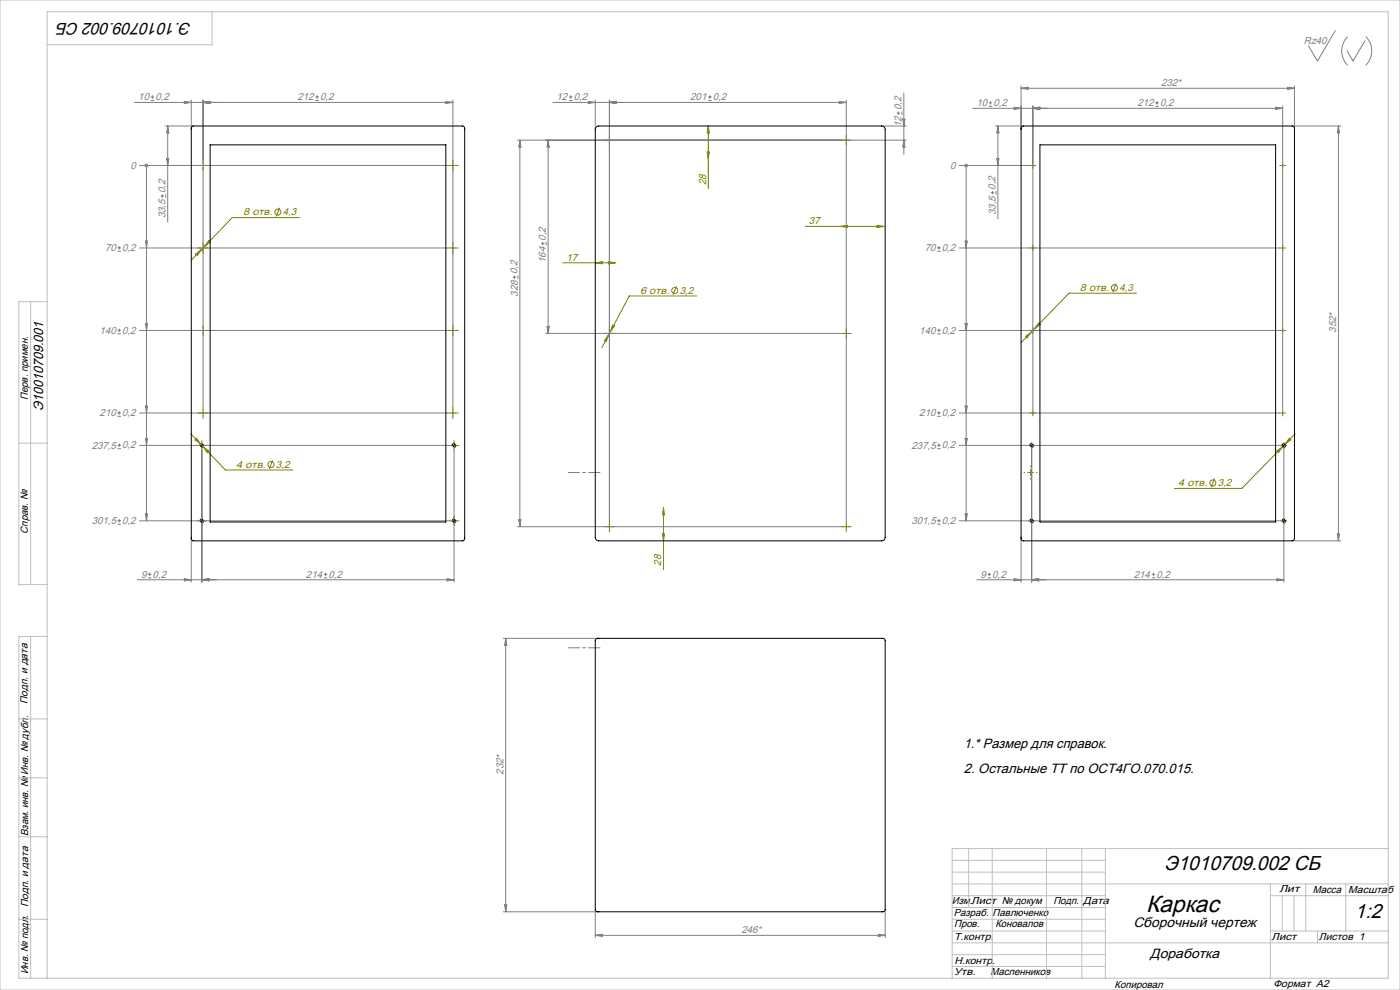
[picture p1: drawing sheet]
<svg xmlns="http://www.w3.org/2000/svg" width="594mm" height="420mm" viewBox="0 0 594 420" stroke-linecap="round" stroke-linejoin="round" font-family="sans-serif">
<g fill="none" stroke="#808080" stroke-width=".42">
<path d="M566.5 13l-7.5 12.9-3.8-6.4M571.8 15.5a8.6 8.6 0 0 0 0 12.2M579.1 17.3l-5 8.6-2.6-4.3M579.5 15.5a8.6 8.6 0 0 1 0 12.2M383.5 39.4v26.1M433.2 37.5l3-.5a.45 .45 0 0 0-.4 .5 .45 .45 0 0 0 .4 .4zM433.2 36.5v18.5M433.2 37.5h116M546.2 37l3 .5-3 .4a.45 .45 0 0 0 .5-.4 .45 .45 0 0 0-.5-.5zM549.2 36.5v18.5M57.1 43.5h135.1M63.9 42.6h1.5"/>
<path d="M63.9 41.2h1.5M64.7 40.4v1.5M70.2 53.5h12M71.2 53.5l.4 3a.45 .45 0 0 0-.4-.5 .45 .45 0 0 0-.5 .5zM71.2 53.5v40.7M78.2 43l3 .5-3 .4a.45 .45 0 0 0 .4-.4 .45 .45 0 0 0-.4-.5zM81.2 42.5v12.5M86.2 43.5l3-.5a.45 .45 0 0 0-.5 .5 .45 .45 0 0 0 .5 .4zM86.2 42.5v26.9M133.8 42.6h1.5M133.8 41.2h1.5M134.6 40.4v1.5"/>
<path d="M189.2 43l3 .5-3 .4a.45 .45 0 0 0 .4-.4 .45 .45 0 0 0-.4-.5zM192.2 42.5v130.4M219.6 59.5h164.9M220.6 59.5l.4 3a.45 .45 0 0 0-.4-.5 .45 .45 0 0 0-.5 .5zM220.6 59.5v164M232.6 59.5l.4 3a.45 .45 0 0 0-.4-.5 .45 .45 0 0 0-.5 .5zM232.6 59.5v82M234.6 43.5h124.5M241.4 42.6h1.5M241.4 41.2h1.5M242.2 40.4v1.5M249.6 43l3 .5-3 .4a.45 .45 0 0 0 .4-.4 .45 .45 0 0 0-.4-.5z"/>
<path d="M252.6 42.5v12.5M258.6 43.5l3-.5a.45 .45 0 0 0-.5 .5 .45 .45 0 0 0 .5 .4zM258.6 42.5v178.9M300.5 42.6h1.4M300.5 41.2h1.4M301.2 40.4v1.5M356.1 43l3 .5-3 .4a.45 .45 0 0 0 .4-.4 .45 .45 0 0 0-.4-.5zM359.1 42.5v16.2M374.1 53.5h10.4M380.4 48h1.5M381.2 47.3v1.4M382.7 47.3v1.4"/>
<path d="M383 50.5a.45 .45 0 0 0 .5 .4 .45 .45 0 0 0 .4-.4l-.4 3zM383.5 59.5l.4 3a.45 .45 0 0 0-.4-.5 .45 .45 0 0 0-.5 .5zM412.7 45.9h131.5M419.5 45.1h1.5M419.5 43.6h1.5M420.2 42.9v1.5M422.4 53.5h11.8M423.4 53.5l.4 3a.45 .45 0 0 0-.4-.5 .45 .45 0 0 0-.5 .5zM423.4 53.5v39.3M430.2 45.5l3 .4-3 .5a.45 .45 0 0 0 .5-.5 .45 .45 0 0 0-.5-.4zM438.2 45.9l3-.4a.45 .45 0 0 0-.4 .4 .45 .45 0 0 0 .4 .5zM438.2 44.9v129.1"/>
<path d="M490.2 45.1h1.5M490.2 43.6h1.5M490.9 42.9v1.5M541.2 45.5l3 .4-3 .5a.45 .45 0 0 0 .5-.5 .45 .45 0 0 0-.5-.4zM544.2 44.9v129.1M548.2 53.5h20.7M567.9 53.5l.4 3a.45 .45 0 0 0-.4-.5 .45 .45 0 0 0-.5 .5zM567.9 53.5v176M59.2 70.2h130.6M62.2 70.2h.1M62.2 70.2v150.8M70.7 67.2a.45 .45 0 0 0 .5 .4 .45 .45 0 0 0 .4-.4l-.4 3z"/>
<path d="M86.2 71v101.9M359.1 60.2v35.1M406.9 70.2h30.1M409.9 70.2h.1M409.9 70.2v150.8M422.9 67.2a.45 .45 0 0 0 .5 .4 .45 .45 0 0 0 .4-.4l-.4 3zM68.1 83.2h1.5M68.9 82.4v1.5M70.3 82.4v1.5M359.1 96.8v124.6M420.3 81.7h1.5M421.1 81v1.5"/>
<path d="M422.6 81v1.5M49.9 106.6h1.4M49.9 105.1h1.4M50.6 104.4v1.5M59.2 105.2h26.2M61.7 102.2a.45 .45 0 0 0 .5 .4 .45 .45 0 0 0 .4-.4l-.4 3zM86.9 105.2h102.9M217.5 117.6h1.5M218.3 116.9v1.4M219.7 116.9v1.4M229.5 103.3h1.5M230.3 102.6v1.5"/>
<path d="M231.7 102.6v1.5M397.6 106.6h1.5M397.6 105.1h1.5M398.4 104.4v1.5M406.9 105.2h30.6M409.5 102.2a.45 .45 0 0 0 .4 .4 .45 .45 0 0 0 .5-.4l-.5 3zM439 105.2h104M50.6 139.4v1.5M61.7 137.2a.45 .45 0 0 0 .5 .4 .45 .45 0 0 0 .4-.4l-.4 3zM232.1 138.5a.45 .45 0 0 0 .5 .4 .45 .45 0 0 0 .4-.4l-.4 3zM398.4 139.4v1.5M409.5 137.2a.45 .45 0 0 0 .4 .4 .45 .45 0 0 0 .5-.4l-.5 3z"/>
<path d="M49.9 141.6h1.4M49.9 140.1h1.4M59.2 140.2h130.6M231.6 141.5h125.4M397.6 141.6h1.5M397.6 140.1h1.5M406.9 140.2h136.1M49.9 176.6h1.4M49.9 175.1h1.4M50.6 174.4v1.5M59.2 175.2h130.6M61.7 172.2a.45 .45 0 0 0 .5 .4 .45 .45 0 0 0 .4-.4l-.4 3z"/>
<path d="M397.6 176.6h1.5M397.6 175.1h1.5M398.4 174.4v1.5M406.9 175.2h136.1M409.5 172.2a.45 .45 0 0 0 .4 .4 .45 .45 0 0 0 .5-.4l-.5 3zM49.9 190.4h1.4M49.9 188.9h1.4M50.6 188.2v1.4M59.2 189h131.4M61.7 186a.45 .45 0 0 0 .5 .4 .45 .45 0 0 0 .4-.4l-.4 3zM85.7 191v56M192.7 191v56"/>
<path d="M397.6 190.4h1.5M397.6 188.9h1.5M398.4 188.2v1.4M406.9 189h136.6M409.5 186a.45 .45 0 0 0 .4 .4 .45 .45 0 0 0 .5-.4l-.5 3zM437.7 190.2v56.8M544.7 190.2v56.8M61.7 218a.45 .45 0 0 0 .5 .4 .45 .45 0 0 0 .4-.4l-.4 3zM409.5 218a.45 .45 0 0 0 .4 .4 .45 .45 0 0 0 .5-.4l-.5 3zM49.9 222.4h1.4M49.9 220.9h1.4M50.6 220.2v1.4"/>
<path d="M59.2 221h131.4M81.2 228v19M219.6 223.5h137.4M220.1 220.5a.45 .45 0 0 0 .5 .4 .45 .45 0 0 0 .4-.4l-.4 3zM397.6 222.4h1.5M397.6 220.9h1.5M398.4 220.2v1.4M406.9 221h136.6M433.2 228v19M548.2 229.5h20.7M567.4 226.5a.45 .45 0 0 0 .5 .4 .45 .45 0 0 0 .4-.4l-.4 3zM58.2 246h134.5"/>
<path d="M62.8 245.1h1.4M62.8 243.7h1.4M63.5 242.9v1.5M78.2 245.5l3 .5-3 .4a.45 .45 0 0 0 .4-.4 .45 .45 0 0 0-.4-.5zM85.7 246l3-.5a.45 .45 0 0 0-.5 .5 .45 .45 0 0 0 .5 .4zM137.4 245.1h1.5M137.4 243.7h1.5M138.2 242.9v1.5M189.7 245.5l3 .5-3 .4a.45 .45 0 0 0 .4-.4 .45 .45 0 0 0-.4-.5zM414.5 246h130.2M419 245.1h1.5M419 243.7h1.5"/>
<path d="M419.7 242.9v1.5M430.2 245.5l3 .5-3 .4a.45 .45 0 0 0 .5-.4 .45 .45 0 0 0-.5-.5zM437.7 246l3-.5a.45 .45 0 0 0-.4 .5 .45 .45 0 0 0 .4 .4zM488.7 245.1h1.4M488.7 243.7h1.4M489.4 242.9v1.5M541.7 245.5l3 .5-3 .4a.45 .45 0 0 0 .5-.4 .45 .45 0 0 0-.5-.5zM213.6 270.8h40.5M214.6 270.8l.4 3a.45 .45 0 0 0-.4-.4 .45 .45 0 0 0-.5 .4zM214.6 270.8v116M213.6 386.8h40.5M214.1 383.8a.45 .45 0 0 0 .5 .4 .45 .45 0 0 0 .4-.4l-.4 3z"/>
<path d="M252.6 396.8l3-.4a.45 .45 0 0 0-.5 .4 .45 .45 0 0 0 .5 .5zM252.6 385.8v12M252.6 396.8h123M372.6 396.4l3 .4-3 .5a.45 .45 0 0 0 .4-.5 .45 .45 0 0 0-.4-.4zM375.6 385.8v12"/>
<circle cx="62.2" cy="70.2" r=".6"/>
<circle cx="409.9" cy="70.2" r=".6"/>
</g>
<g fill="none" stroke="#808000" stroke-width=".42">
<path d="M257.3 59.5h2.5M258.6 58.2v2.5M300.5 53.5l.5 3a.45 .45 0 0 0-.5-.5 .45 .45 0 0 0-.4 .5zM300.5 53.5v26.6M357.8 59.5h2.5M359.1 58.2v2.5M84.9 70.2h2.5M86.2 69v2.5M190.9 70.2h2.5M192.2 69v2.5M300.1 64.5a.45 .45 0 0 0 .4 .4 .45 .45 0 0 0 .5-.4l-.5 3zM437 70.2h2.5"/>
<path d="M438.2 69v2.5M543 70.2h2.5M544.2 69v2.5M118.6 88.2l-1.5 3.6M127.2 92.3h-28.6l-17.4 18M341.7 96.1h33.4M356.6 96.1l3-.5a.45 .45 0 0 0-.5 .5 .45 .45 0 0 0 .5 .4zM372.1 95.6l3 .5-3 .4a.45 .45 0 0 0 .4-.4 .45 .45 0 0 0-.4-.5zM83 107.8l2.4-1.8-1.7 2.5a.45 .45 0 0 0-.1-.7 .45 .45 0 0 0-.6 0zM84.9 105.2h2.5M86.2 104v2.5M88.7 102a.45 .45 0 0 0 0 .6 .45 .45 0 0 0 .6 0l-2.4 1.8z"/>
<path d="M190.9 105.2h2.5M192.2 104v2.5M238.8 111.5h22.3M252.6 111.5l3-.5a.45 .45 0 0 0-.5 .5 .45 .45 0 0 0 .5 .4zM258.1 111l3 .5-3 .4a.45 .45 0 0 0 .4-.4 .45 .45 0 0 0-.4-.5zM437 105.2h2.5M438.2 104v2.5M543 105.2h2.5M544.2 104v2.5M86.2 139v2.5M192.2 139v2.5M259.9 137.9a.45 .45 0 0 0 .2 .6 .45 .45 0 0 0 .6-.2l-1.8 2.4z"/>
<path d="M287 121.4l-1.5 3.7M295.6 125.5h-28.6l-11.6 22M438.2 139v2.5M440.7 137a.45 .45 0 0 0 .1 .6 .45 .45 0 0 0 .6 0l-2.4 1.8zM473.6 120.3l-1.5 3.6M482.2 124.4h-28.6l-20.3 20.9M544.2 139v2.5M84.9 140.2h2.5M190.9 140.2h2.5M257.3 141.5h2.5M258.2 142.2l-1 2.8a.45 .45 0 0 0-.2-.6 .45 .45 0 0 0-.6 .2zM258.6 140.2v2.5"/>
<path d="M357.8 141.5h2.5M359.1 140.2v2.5M435.1 142.8l2.4-1.8-1.8 2.4a.45 .45 0 0 0 0-.6 .45 .45 0 0 0-.6 0zM437 140.2h2.5M543 140.2h2.5M84.9 175.2h2.5M86.2 174v2.5M190.9 175.2h2.5M192.2 174v2.5M437 175.2h2.5M438.2 174v2.5M543 175.2h2.5"/>
<path d="M544.2 174v2.5M81 184l14.7 15.4h28.6M82.7 186.5a.45 .45 0 0 0 .6 0 .45 .45 0 0 0 .1-.6l1.7 2.5zM84.4 189h2.5M85.7 187.7v2.5M86.2 189.5l2.4 1.9a.45 .45 0 0 0-.6 0 .45 .45 0 0 0 0 .6zM115.7 195.3l-1.5 3.6M191.4 189h2.5M192.7 187.7v2.5M436.5 189h2.5M437.2 199.2v2.5M437.7 187.7v2.5"/>
<path d="M541.7 191.4l2.5-1.9-1.8 2.5a.45 .45 0 0 0 0-.6 .45 .45 0 0 0-.7 0zM543.5 189h2.5M544.7 187.7v2.5M547.1 185.9a.45 .45 0 0 0 0 .6 .45 .45 0 0 0 .6 0l-2.4 1.9zM549.5 184.1l-22.6 23.1h-28.6M85.7 219.7v2.5M192.7 219.7v2.5M281.5 215.5l.5 3a.45 .45 0 0 0-.5-.5 .45 .45 0 0 0-.4 .5zM281.5 215.5v26.2M436 200.5h2.5M437.7 219.7v2.5M515.3 203.1l-1.5 3.6"/>
<path d="M544.7 219.7v2.5M84.4 221h2.5M191.4 221h2.5M257.3 223.5h2.5M258.6 222.2v2.5M281.1 226.5a.45 .45 0 0 0 .4 .4 .45 .45 0 0 0 .5-.4l-.5 3zM357.8 223.5h2.5M359.1 222.2v2.5M436.5 221h2.5M543.5 221h2.5"/>
<circle cx="117.9" cy="90" r="1.29"/>
<circle cx="286.3" cy="123.2" r="1.29"/>
<circle cx="472.8" cy="122.1" r="1.29"/>
<circle cx="115" cy="197.1" r="1.29"/>
<circle cx="514.6" cy="204.9" r="1.29"/>
</g>
<g fill="none" stroke="#000" stroke-width=".42">
<path d="M85.7 188.2l-.7 .2-.1 .6M86.5 189l-.2 .5-.6 .3M192.7 188.2l-.7 .2-.1 .6M193.5 189l-.3 .6-.5 .2M437.7 188.2l-.6 .2-.2 .6M438.5 189l-.2 .5-.6 .3M544.7 188.2l-.6 .2-.2 .6M545.5 189l-.3 .6-.5 .2M85.7 220.2l-.6 .1-.2 .7M86.5 221l-.3 .6-.5 .2M192.7 220.2l-.6 .1-.2 .7M193.5 221l-.3 .6-.5 .2"/>
<path d="M437.7 220.2l-.6 .2-.2 .6M438.5 221l-.3 .6-.5 .2M544.7 220.2l-.6 .2-.2 .6M545.5 221l-.3 .6-.5 .2"/>
</g>
<g fill="none" stroke="#808000" stroke-width=".42" stroke-dasharray="15.2 1.3 1.3 1.3">
<path d="M257.3 59.5h-.8M258.6 58.2v-.8M259.8 59.5h.8M357.8 59.5h-.8M359.1 58.2v-.8M360.3 59.5h.8M84.9 70.2h-1.1M86.2 69v-1.1M86.2 71.5v1M87.4 70.2h1.1M190.9 70.2h-1.1M192.2 69v-1.1"/>
<path d="M192.2 71.5v1M193.4 70.2h1.1M258.6 60.7v.8M359.1 60.7v.8M84.9 105.2h-1.1M86.2 104v-1.1M86.2 106.5v1M87.4 105.2h1.1M190.9 105.2h-1.1M192.2 104v-1.1M192.2 106.5v1M193.4 105.2h1.1"/>
<path d="M86.2 139v-1.1M192.2 139v-1.1M84.9 140.2h-1.1M86.2 141.5v1M87.4 140.2h1.1M190.9 140.2h-1.1M192.2 141.5v1M193.4 140.2h1.1M257.3 141.5h-.8M258.6 140.2v-.8M258.6 142.7v.8M259.8 141.5h.8"/>
<path d="M357.8 141.5h-.8M359.1 140.2v-.8M359.1 142.7v.8M360.3 141.5h.8M84.9 175.2h-1.1M86.2 174v-1.1M86.2 176.5v1M87.4 175.2h1.1M190.9 175.2h-1.1M192.2 174v-1.1M192.2 176.5v1M193.4 175.2h1.1"/>
<path d="M84.4 189h-.8M85.7 187.7v-.8M85.7 190.2v.8M86.9 189h.8M191.4 189h-.8M192.7 187.7v-.8M192.7 190.2v.8M193.9 189h.8M437.2 198v-.3M85.7 219.7v-.8M192.7 219.7v-.8M434.7 200.5h-.2"/>
<path d="M437.2 203v.2M439.7 200.5h.3M84.4 221h-.8M85.7 222.2v.8M86.9 221h.8M191.4 221h-.8M192.7 222.2v.8M193.9 221h.8M257.3 223.5h-.8M258.6 222.2v-.8M258.6 224.7v.8M259.8 223.5h.8"/>
<path d="M357.8 223.5h-.8M359.1 222.2v-.8M359.1 224.7v.8M360.3 223.5h.8"/>
</g>
<path d="M241.1 200.5h13.5M241.1 274.8h13.5" fill="none" stroke="#808080" stroke-width=".42" stroke-dasharray="15.2 1.3 1.3 1.3" stroke-dashoffset="10.4"/>
<g fill="none" stroke="#c0c0c0" stroke-width=".42">
<path d="M0 0h594v420h-594zM90 5v14h-70M13 128v120M20 128h-12v120h12M8 188h12M13 270v145M20 270h-12v145h581v-410h-569v410M8 305h12M8 330h12M8 355h12M411 360v25M421 360v55"/>
<path d="M444 360v55M459 360v55M469 360v55M589 360h-185v55M404 365h65M404 370h65M404 375h185M404 380h65M539 375v40M539 380h50M544 380v15M549 380v15"/>
<path d="M554 375v20M571 375v20M8 390h12M404 390h65M404 395h65M404 400h185M404 385h65M539 395h50M559 395v5M404 405h65M404 410h65"/>
</g>
<path d="M84.9 189l.1 .5 .7 .3v-.8zM85.7 188.2v.8h.8l-.3-.7zM84.9 221l.2 .6 .6 .2v-.8zM85.7 220.2v.8h.8l-.3-.7zM191.9 221l.2 .6 .6 .2v-.8zM192.7 220.2v.8h.8l-.3-.7zM191.9 189l.1 .5 .7 .3v-.8zM192.7 188.2v.8h.8l-.3-.7zM543.9 221l.2 .5 .6 .3v-.8zM544.7 220.2v.8h.8l-.3-.7zM543.9 189l.2 .5 .6 .3v-.8zM544.7 188.2v.8h.8l-.3-.7zM436.9 189l.2 .5 .6 .3v-.8zM437.7 188.2v.8h.8l-.2-.6zM436.9 221l.3 .6 .5 .2v-.8zM437.7 220.2v.8h.8l-.3-.7z" fill="#000"/>
<path d="M61.7 102.2a.45 .45 0 0 0 .5 .4 .45 .45 0 0 0 .4-.4l-.4 3zM61.7 137.2a.45 .45 0 0 0 .5 .4 .45 .45 0 0 0 .4-.4l-.4 3zM61.7 172.2a.45 .45 0 0 0 .5 .4 .45 .45 0 0 0 .4-.4l-.4 3zM61.7 186a.45 .45 0 0 0 .5 .4 .45 .45 0 0 0 .4-.4l-.4 3zM61.7 218a.45 .45 0 0 0 .5 .4 .45 .45 0 0 0 .4-.4l-.4 3zM409.5 102.2a.45 .45 0 0 0 .4 .4 .45 .45 0 0 0 .5-.4l-.5 3zM409.5 137.2a.45 .45 0 0 0 .4 .4 .45 .45 0 0 0 .5-.4l-.5 3zM409.5 172.2a.45 .45 0 0 0 .4 .4 .45 .45 0 0 0 .5-.4l-.5 3zM409.5 186a.45 .45 0 0 0 .4 .4 .45 .45 0 0 0 .5-.4l-.5 3zM409.5 218a.45 .45 0 0 0 .4 .4 .45 .45 0 0 0 .5-.4l-.5 3z" fill="#808080"/>
<g fill="#808000">
<path d="M252.6 111.5l3-.5a.45 .45 0 0 0-.5 .5 .45 .45 0 0 0 .5 .4zM258.1 111l3 .5-3 .4a.45 .45 0 0 0 .4-.4 .45 .45 0 0 0-.4-.5zM356.6 96.1l3-.5a.45 .45 0 0 0-.5 .5 .45 .45 0 0 0 .5 .4zM372.1 95.6l3 .5-3 .4a.45 .45 0 0 0 .4-.4 .45 .45 0 0 0-.4-.5zM258.2 142.2l-1.8 2.4a.45 .45 0 0 1 .6-.2 .45 .45 0 0 1 .2 .6zM259.9 137.9l-1 2.8 1.8-2.4a.45 .45 0 0 1-.6 .2 .45 .45 0 0 1-.2-.6zM83 107.8a.45 .45 0 0 1 .6 0 .45 .45 0 0 1 .1 .7l1.7-2.5zM88.7 102l-1.8 2.4 2.4-1.8a.45 .45 0 0 1-.6 0 .45 .45 0 0 1 0-.6zM82.7 186.5l2.4 1.9-1.7-2.5a.45 .45 0 0 1-.1 .6 .45 .45 0 0 1-.6 0zM86.2 189.5l1.8 2.5a.45 .45 0 0 1 0-.6 .45 .45 0 0 1 .6 0zM547.1 185.9l-1.8 2.5 2.4-1.9a.45 .45 0 0 1-.6 0 .45 .45 0 0 1 0-.6zM541.7 191.4a.45 .45 0 0 1 .7 0 .45 .45 0 0 1 0 .6l1.8-2.5zM435.1 142.8a.45 .45 0 0 1 .6 0 .45 .45 0 0 1 0 .6l1.8-2.4zM440.7 137l-1.7 2.4 2.4-1.8a.45 .45 0 0 1-.6 0 .45 .45 0 0 1-.1-.6z"/>
<path d="M281.1 226.5a.45 .45 0 0 0 .4 .4 .45 .45 0 0 0 .5-.4l-.5 3zM281.5 215.5l.5 3a.45 .45 0 0 0-.5-.5 .45 .45 0 0 0-.4 .5z"/>
<path d="M300.5 53.5l.5 3a.45 .45 0 0 0-.5-.5 .45 .45 0 0 0-.4 .5zM300.1 64.5a.45 .45 0 0 0 .4 .4 .45 .45 0 0 0 .5-.4l-.5 3z"/>
</g>
<g fill="#808080">
<path d="M249.6 43l3 .5-3 .4a.45 .45 0 0 0 .4-.4 .45 .45 0 0 0-.4-.5zM258.6 43.5l3-.5a.45 .45 0 0 0-.5 .5 .45 .45 0 0 0 .5 .4zM258.6 43.5l3-.5a.45 .45 0 0 0-.5 .5 .45 .45 0 0 0 .5 .4zM356.1 43l3 .5-3 .4a.45 .45 0 0 0 .4-.4 .45 .45 0 0 0-.4-.5zM86.2 43.5l3-.5a.45 .45 0 0 0-.5 .5 .45 .45 0 0 0 .5 .4zM189.2 43l3 .5-3 .4a.45 .45 0 0 0 .4-.4 .45 .45 0 0 0-.4-.5zM78.2 43l3 .5-3 .4a.45 .45 0 0 0 .4-.4 .45 .45 0 0 0-.4-.5zM86.2 43.5l3-.5a.45 .45 0 0 0-.5 .5 .45 .45 0 0 0 .5 .4zM78.2 245.5l3 .5-3 .4a.45 .45 0 0 0 .4-.4 .45 .45 0 0 0-.4-.5zM85.7 246l3-.5a.45 .45 0 0 0-.5 .5 .45 .45 0 0 0 .5 .4zM85.7 246l3-.5a.45 .45 0 0 0-.5 .5 .45 .45 0 0 0 .5 .4zM189.7 245.5l3 .5-3 .4a.45 .45 0 0 0 .4-.4 .45 .45 0 0 0-.4-.5zM433.2 37.5l3-.5a.45 .45 0 0 0-.4 .5 .45 .45 0 0 0 .4 .4zM546.2 37l3 .5-3 .4a.45 .45 0 0 0 .5-.4 .45 .45 0 0 0-.5-.5zM430.2 245.5l3 .5-3 .4a.45 .45 0 0 0 .5-.4 .45 .45 0 0 0-.5-.5zM437.7 246l3-.5a.45 .45 0 0 0-.4 .5 .45 .45 0 0 0 .4 .4zM437.7 246l3-.5a.45 .45 0 0 0-.4 .5 .45 .45 0 0 0 .4 .4zM541.7 245.5l3 .5-3 .4a.45 .45 0 0 0 .5-.4 .45 .45 0 0 0-.5-.5zM438.2 45.9l3-.4a.45 .45 0 0 0-.4 .4 .45 .45 0 0 0 .4 .5zM541.2 45.5l3 .4-3 .5a.45 .45 0 0 0 .5-.5 .45 .45 0 0 0-.5-.4zM430.2 45.5l3 .4-3 .5a.45 .45 0 0 0 .5-.5 .45 .45 0 0 0-.5-.4zM438.2 45.9l3-.4a.45 .45 0 0 0-.4 .4 .45 .45 0 0 0 .4 .5zM252.6 396.8l3-.4a.45 .45 0 0 0-.5 .4 .45 .45 0 0 0 .5 .5zM372.6 396.4l3 .4-3 .5a.45 .45 0 0 0 .4-.5 .45 .45 0 0 0-.4-.4z"/>
<path d="M220.1 220.5a.45 .45 0 0 0 .5 .4 .45 .45 0 0 0 .4-.4l-.4 3zM220.6 59.5l.4 3a.45 .45 0 0 0-.4-.5 .45 .45 0 0 0-.5 .5zM232.1 138.5a.45 .45 0 0 0 .5 .4 .45 .45 0 0 0 .4-.4l-.4 3zM232.6 59.5l.4 3a.45 .45 0 0 0-.4-.5 .45 .45 0 0 0-.5 .5zM70.7 67.2a.45 .45 0 0 0 .5 .4 .45 .45 0 0 0 .4-.4l-.4 3zM71.2 53.5l.4 3a.45 .45 0 0 0-.4-.5 .45 .45 0 0 0-.5 .5zM214.1 383.8a.45 .45 0 0 0 .5 .4 .45 .45 0 0 0 .4-.4l-.4 3zM214.6 270.8l.4 3a.45 .45 0 0 0-.4-.4 .45 .45 0 0 0-.5 .4z"/>
<path d="M383 50.5a.45 .45 0 0 0 .5 .4 .45 .45 0 0 0 .4-.4l-.4 3zM383.5 59.5l.4 3a.45 .45 0 0 0-.4-.5 .45 .45 0 0 0-.5 .5zM423.4 53.5l.4 3a.45 .45 0 0 0-.4-.5 .45 .45 0 0 0-.5 .5zM422.9 67.2a.45 .45 0 0 0 .5 .4 .45 .45 0 0 0 .4-.4l-.4 3zM567.9 53.5l.4 3a.45 .45 0 0 0-.4-.5 .45 .45 0 0 0-.5 .5zM567.4 226.5a.45 .45 0 0 0 .5 .4 .45 .45 0 0 0 .4-.4l-.4 3z"/>
</g>
<path d="M81.4 53.7l.8-.2h114a1.27 1.27 0 0 1 1 1.5v173a1.27 1.27 0 0 1-1 1.5h-114a1.27 1.27 0 0 1-1-1.5v-173.5zM253 53.9l1.1-.4h120a1.5 1.5 0 0 1 1.5 1.5v173a1.5 1.5 0 0 1-1.5 1.5h-120a1.5 1.5 0 0 1-1.5-1.5v-173zM433.5 53.7l.7-.2h114a1.27 1.27 0 0 1 1 1.5v173a1.27 1.27 0 0 1-1 1.5h-114a1.27 1.27 0 0 1-1-1.5v-173.5zM89.2 61.5h100v160h-100zM441.2 61.5h100v160h-100zM252.9 271.1l.7-.3h120.5a1.27 1.27 0 0 1 1.5 1v114a1.27 1.27 0 0 1-1.5 1h-120a1.27 1.27 0 0 1-1.5-1v-114z" fill="none" stroke="#000" stroke-width=".42"/>
<text font-size="10" x="486.2" y="386.8">Каркас</text>
<g font-size="8.5">
<text x="493.9" y="369.3">Э1010709.002 СБ</text>
<text x="574.9" y="389.6">1:2</text>
</g>
<text font-size="7.1" x="81.3" y="9.8" transform="rotate(-180 81.3 9.8)">Э.1010709.002 СБ</text>
<text font-size="5.8" x="480.9" y="393.3">Сборочный чертеж</text>
<g font-size="5.7">
<text x="18.3" y="174.5" transform="rotate(-90 18.3 174.5)">Э10010709.001</text>
<text x="408.9" y="317.5">1.* Размер для справок.</text>
<text x="408.9" y="327.8">2. Остальные ТТ по ОСТ4ГО.070.015.</text>
<text x="488" y="406.5">Доработка</text>
</g>
<g font-size="4.3" fill="#808080">
<text x="553.3" y="18.5">Rz40</text>
<text x="492.6" y="36.5">232*</text>
<text x="58.7" y="42.5">10</text>
<text x="65.9" y="42.5">0,2</text>
<text x="126.2" y="42.5">212</text>
<text x="135.8" y="42.5">0,2</text>
<text x="236.1" y="42.5">12</text>
<text x="243.4" y="42.5">0,2</text>
<text x="292.9" y="42.5">201</text>
<text x="302.5" y="42.5">0,2</text>
<text x="382.5" y="46.7" transform="rotate(-90 382.5 46.7)">0,2</text>
<text x="414.2" y="45">10</text>
<text x="421.5" y="45">0,2</text>
<text x="482.6" y="45">212</text>
<text x="492.2" y="45">0,2</text>
<text x="382.6" y="54" transform="rotate(-90 382.6 54)">12</text>
<text x="55.4" y="71.5">0</text>
<text x="403.2" y="71.5">0</text>
<text x="70.2" y="81.9" transform="rotate(-90 70.2 81.9)">0,2</text>
<text x="422.4" y="80.5" transform="rotate(-90 422.4 80.5)">0,2</text>
<text x="70.2" y="92.7" transform="rotate(-90 70.2 92.7)">33,5</text>
<text x="422.5" y="91.2" transform="rotate(-90 422.5 91.2)">33,5</text>
<text x="44.6" y="106.5">70</text>
<text x="51.8" y="106.5">0,2</text>
<text x="231.6" y="102.1" transform="rotate(-90 231.6 102.1)">0,2</text>
<text x="392.4" y="106.5">70</text>
<text x="399.6" y="106.5">0,2</text>
<text x="231.6" y="111.7" transform="rotate(-90 231.6 111.7)">164</text>
<text x="219.6" y="116.3" transform="rotate(-90 219.6 116.3)">0,2</text>
<text x="219.6" y="125.9" transform="rotate(-90 219.6 125.9)">328</text>
<text x="42.3" y="141.5">140</text>
<text x="51.8" y="141.5">0,2</text>
<text x="390" y="141.5">140</text>
<text x="399.6" y="141.5">0,2</text>
<text x="567" y="141.1" transform="rotate(-90 567 141.1)">352*</text>
<text x="42.3" y="176.5">210</text>
<text x="51.8" y="176.5">0,2</text>
<text x="390" y="176.5">210</text>
<text x="399.6" y="176.5">0,2</text>
<text x="38.9" y="190.3">237,5</text>
<text x="51.8" y="190.3">0,2</text>
<text x="386.7" y="190.3">237,5</text>
<text x="399.6" y="190.3">0,2</text>
<text x="38.9" y="222.3">301,5</text>
<text x="51.8" y="222.3">0,2</text>
<text x="386.7" y="222.3">301,5</text>
<text x="399.6" y="222.3">0,2</text>
<text x="59.8" y="245">9</text>
<text x="64.8" y="245">0,2</text>
<text x="129.8" y="245">214</text>
<text x="139.4" y="245">0,2</text>
<text x="416.1" y="245">9</text>
<text x="421" y="245">0,2</text>
<text x="481.1" y="245">214</text>
<text x="490.7" y="245">0,2</text>
<text x="213.6" y="328.6" transform="rotate(-90 213.6 328.6)">232*</text>
<text x="314.6" y="395.9">246*</text>
</g>
<g font-size="4.3" fill="#808000">
<text x="299.6" y="78.5" transform="rotate(-90 299.6 78.5)">28</text>
<text x="103.2" y="91.4">8 отв.</text>
<text x="120" y="91.4">4,3</text>
<text x="343.2" y="95.1">37</text>
<text x="240.4" y="110.6">17</text>
<text x="271.6" y="124.6">6 отв.</text>
<text x="288.4" y="124.6">3,2</text>
<text x="458.1" y="123.4">8 отв.</text>
<text x="474.9" y="123.5">4,3</text>
<text x="100.3" y="198.5">4 отв.</text>
<text x="117.1" y="198.5">3,2</text>
<text x="499.9" y="206.3">4 отв.</text>
<text x="516.7" y="206.3">3,2</text>
<text x="280.6" y="240.1" transform="rotate(-90 280.6 240.1)">28</text>
</g>
<g font-size="4.3">
<text x="11.9" y="169.7" transform="rotate(-90 11.9 169.7)">Перв. примен.</text>
<text x="11.9" y="226.4" transform="rotate(-90 11.9 226.4)">Справ. №</text>
<text x="11.7" y="298.6" transform="rotate(-90 11.7 298.6)">Подп. и дата</text>
<text x="11.9" y="328.7" transform="rotate(-90 11.9 328.7)">Инв. № дубл.</text>
<text x="11.9" y="354.8" transform="rotate(-90 11.9 354.8)">Взам. инв. №</text>
<text x="403.9" y="383.6">Изм.Лист № докум</text>
<text x="447" y="383.7">Подп.</text>
<text x="459.6" y="383.5">Дата</text>
<text x="542.8" y="378.5">Лит</text>
<text x="557" y="378.7">Масса</text>
<text x="572" y="378.9">Масштаб</text>
<text x="11.9" y="384.7" transform="rotate(-90 11.9 384.7)">Подп. и дата</text>
<text x="404.7" y="388.6">Разраб.</text>
<text x="421.2" y="388.7">Павлюченко</text>
<text x="404.8" y="393.4">Пров.</text>
<text x="422.3" y="393.5">Коновалов</text>
<text x="404.8" y="398.7">Т.контр.</text>
<text x="539.5" y="398.9">Лист</text>
<text x="559.6" y="398.7">Листов 1</text>
<text x="11.9" y="413.4" transform="rotate(-90 11.9 413.4)">Инв. № подл.</text>
<text x="404.8" y="413.6">Утв.</text>
<text x="405" y="408.8">Н.контр.</text>
<text x="420.2" y="413.6">Масленников</text>
<text x="472.9" y="419.3">Копировал</text>
<text x="540.3" y="418.7">Формат А2</text>
</g>
</svg>
